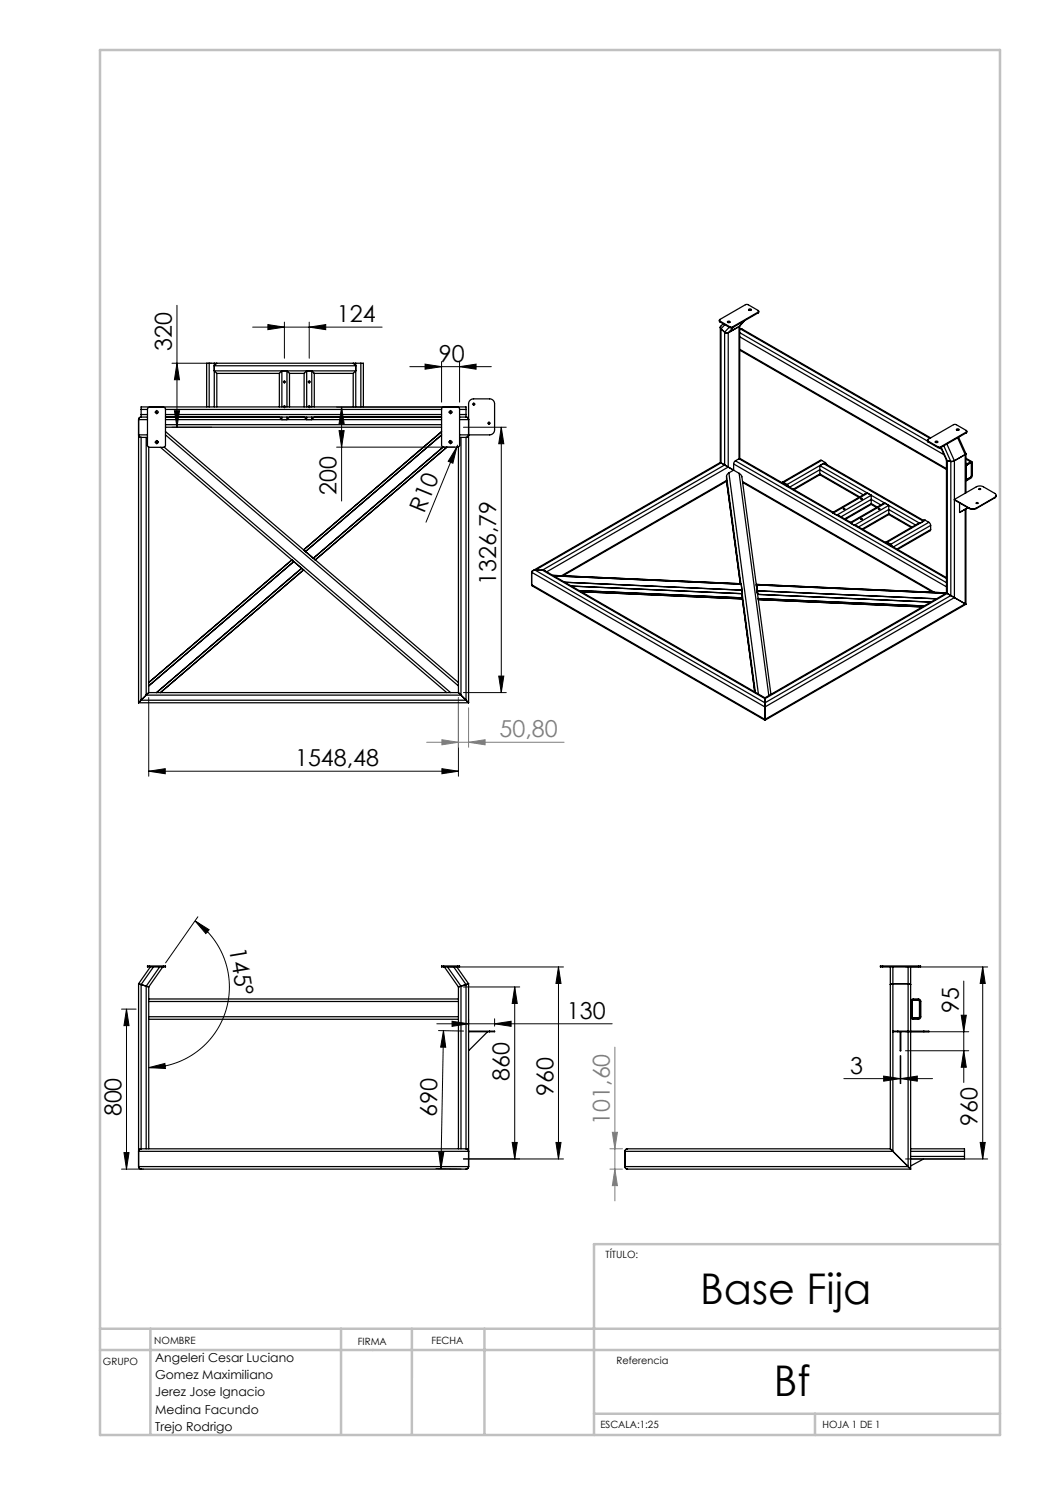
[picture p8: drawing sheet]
<svg xmlns="http://www.w3.org/2000/svg" width="210mm" height="297mm" viewBox="0 0 210 297" stroke-linecap="round" stroke-linejoin="round" font-family="sans-serif">
<g fill="none" stroke="#000" stroke-width=".2">
<path d="M34.4 72.6h8M35.4 61.1v24.3M35.4 72.6l.5 3.3h-1zM50.5 65.4h25.9M53.6 64.9l3.3 .5-3.3 .5zM56.8 76.4h.2M56.9 76.3v.2M56.9 64.4v7.2M61.7 76.4h.2M61.8 76.3v.2M61.8 65.4l3.3-.5v1zM61.8 64.4v7.2"/>
<path d="M82 73.3h16.3M85 72.8l3.3 .5-3.3 .5zM88.3 72.3v8.1M91.9 73.3l3.3-.5v1zM91.9 72.3v8.1M31.3 82.4h.2M31.3 88.4h.2M31.4 82.3v.2M31.4 88.3v.2M34.4 85.4h8M34.9 82.1h1l-.5 3.3zM56.8 81.3h.2"/>
<path d="M56.9 81.2v.2M61.7 81.3h.2M61.8 81.2v.2M67.3 89.4h23.6M67.3 81.4h23.6M67.8 86.1h1l-.5 3.3zM68.3 81.4l.5 3.3h-1zM68.3 81.4v18.8M90 82.4h.2M90 88.4h.2M90.1 82.3v.2M90.1 88.3v.2"/>
<path d="M91.4 89.4l-.8 3.2-1-.3zM91.5 89l-6.3 15.4M92.7 85.4h8.6M94.7 80.8h.2M94.8 80.7v.2M97.7 84.6h.2M97.8 84.5v.2M100.3 85.4l.5 3.3h-1.1zM100.3 85.4v53.1M29.7 139.5v15.7M91.7 139.5v15.7M92.7 138.5h8.6"/>
<path d="M99.7 135.2h1.1l-.5 3.3zM29.7 154.2l3.3-.5v1.1zM29.7 154.2h62M88.4 153.7l3.3 .5-3.3 .6zM39 184.2l2.8 1.7-.6 .8zM39 184.2a16.1 16.1 0 0 1 6.1 18 16.1 16.1 0 0 1-15.4 11.3M39.6 183.4l-6.5 9.2M89.9 193.4h22.8M92.7 197.4h11.2M102.9 197.4l.6 3.3h-1.1zM102.9 197.4v34.4M111.7 193.4v38.4"/>
<path d="M111.7 193.4l.5 3.3h-1zM181.1 193.4h16.4M192.8 196.2v20.3M196.5 193.4v38.4M196.5 193.4l.5 3.3h-1zM24.3 201.8h2.9M25.3 201.8v32M25.3 201.8l.5 3.3h-1zM29.7 213.5l3.3-.8 .1 1zM87.4 204.8h35M87.7 206.1l5 .1M88.7 206.1l.4 3.3h-1z"/>
<path d="M88.7 206.1l-.5 27.6M90.4 204.3l3.3 .5-3.3 .5zM93.7 203.8v1.4M98.9 204.8l3.3-.5v1zM98.9 203.8v1.4M168.8 215.7h17.7M176.7 215.2l3.3 .5-3.3 .5zM180 211.1v5.6M180.2 215.7l3.3-.5v1zM180.2 211.1v5.6M181.1 206.3h12.7M181.1 210.1h12.7"/>
<path d="M192.2 203h1.1l-.5 3.3zM192.8 210.1l.5 3.4h-1.1zM24.3 233.8h4.4M24.8 230.5h1l-.5 3.3zM87.2 233.7l5 .1M87.7 230.4h1.1l-.6 3.3zM92.7 231.8h20M102.4 228.5h1.1l-.6 3.3zM111.2 228.5h1l-.5 3.3zM181.1 231.8h16.4M196 228.5h1l-.5 3.3z"/>
</g>
<path d="M91.7 139.5v10M85.3 148.5h27.5M88.4 147.9l3.3 .6-3.3 .5zM93.7 148.5l3.3-.6v1.1zM93.7 141.6v7.9M123 209.4v30.8M122 229.8h2.5M122 233.8h2.5M122.5 226.5h1l-.5 3.3zM123 233.8l.5 3.3h-1z" fill="none" stroke="#808080" stroke-width=".2"/>
<g fill="none" stroke="#000" stroke-width=".2" stroke-dasharray="15.2 1.3 1.3 1.3">
<path d="M56.7 76.4h-.1M56.9 76.2v-.1M56.9 76.6h.1M57.1 76.4h.1M61.6 76.4h.1M61.8 76.2v-.1M61.8 76.6h.1M62 76.4h.1M31.2 82.4h-.2M31.2 88.4h-.2M31.4 82.2v-.1M31.4 82.6v.2"/>
<path d="M31.4 88.2v-.1M31.4 88.6v.2M31.6 82.4h.1M31.6 88.4h.1M56.7 81.3h-.1M56.9 81.1h.1M56.9 81.5v.1M57.1 81.3h.1M61.6 81.3h.1M61.8 81.1h.1M61.8 81.5v.1M62 81.3h.1"/>
<path d="M89.9 88.4h-.2M89.9 82.4h-.2M90.1 88.2v-.1M90.1 88.6v.2M90.1 82.2v-.1M90.1 82.6v.2M90.3 88.4h.2M90.3 82.4h.2M94.6 80.8h-.1M94.8 80.6h.1M94.8 81v.1M95 80.8h.1"/>
<path d="M97.6 84.6h-.1M97.8 84.4h.1M97.8 84.8v.1M98 84.6h.1"/>
</g>
<path d="M20 10h180v277h-180zM200 248.8h-81.2v38.2M20 265.8h180M20 270h180M30.1 265.8v21.1M68.2 265.8v21.1M82.4 265.8v21.1M96.9 265.8v21.1M118.8 282.8h81.2M163 282.8v4.2" fill="none" stroke="#c0c0c0" stroke-width=".5"/>
<g fill="#000">
<path d="M91.4 89.4l-.8 3.2-1-.3z"/>
<path d="M53.6 64.9l3.3 .5-3.3 .5zM61.8 65.4l3.3-.5v1zM85 72.8l3.3 .5-3.3 .5zM91.9 73.3l3.3-.5v1z"/>
<path d="M34.9 82.1h1l-.5 3.3zM35.4 72.6l.5 3.3h-1z"/>
<path d="M100.3 85.4l.5 3.3h-1.1zM99.7 135.2h1.1l-.5 3.3z"/>
<path d="M29.7 154.2l3.3-.5v1.1zM88.4 153.7l3.3 .5-3.3 .6z"/>
<path d="M39 184.2l2.2 2.5 .6-.8zM29.7 213.5l3.4 .2-.1-1z"/>
<path d="M111.7 193.4l.5 3.3h-1zM111.2 228.5h1l-.5 3.3zM25.3 201.8l.5 3.3h-1zM24.8 230.5h1l-.5 3.3zM192.2 203h1.1l-.5 3.3zM192.8 210.1l.5 3.4h-1.1z"/>
<path d="M196.5 193.4l.5 3.3h-1zM196 228.5h1l-.5 3.3z"/>
<path d="M88.7 206.1l.4 3.3h-1zM87.7 230.4h1.1l-.6 3.3z"/>
<path d="M98.9 204.8l3.3-.5v1zM90.4 204.3l3.3 .5-3.3 .5z"/>
<path d="M176.7 215.2l3.3 .5-3.3 .5zM180.2 215.7l3.3-.5v1z"/>
<path d="M102.4 228.5h1.1l-.6 3.3zM102.9 197.4l.6 3.3h-1.1zM67.8 86.1h1l-.5 3.3zM68.3 81.4l.5 3.3h-1z"/>
</g>
<g fill="#808080">
<path d="M93.7 148.5l3.3-.6v1.1zM88.4 147.9l3.3 .6-3.3 .5z"/>
<path d="M122.5 226.5h1l-.5 3.3zM123 233.8l.5 3.3h-1z"/>
</g>
<g fill="none" stroke="#000" stroke-width=".25">
<path d="M41.8 72.6h-.5v8.8M41.8 72.6h1.1M41.8 72.6v8.8M42.9 72.6h.5M42.9 72.6v8.8M43.4 72.6l-.5 .6h28.3l-.6-.6M43.4 74.7l-.5-.5h28.3l-.6 .5M43.4 74.7v6.7M43.4 72.6h27.2M43.4 74.7h12.5M55.9 74.7l.5-.5v7.2M55.9 74.7v6.7"/>
<path d="M57.9 74.7l-.5-.5v7.2M57.9 74.7h2.9M57.9 74.7v6.7M60.8 74.7l.5-.5v7.2M60.8 74.7v6.7M62.9 74.7l-.5-.5v7.2M62.9 74.7h7.7M62.9 74.7v6.7M70.6 72.6h.6M70.6 74.7v6.7M71.2 72.6h1M71.2 72.6v8.8"/>
<path d="M72.2 72.6h.5v8.8M72.2 72.6v8.8M143.9 64.1l.1 .3M144 64.2l2 1.2M144 64.2v.2M144 64.4l2 1.1M144.1 65.5v27M144.2 65.8l.7 .6M144.2 65.8v26.8M144.6 64.7l-.5 .7 .1 .4M144.9 66.4l.4 .2h.3M144.9 66.4v26.6"/>
<path d="M145 64.9l-.8 .9M145.5 64.5h.5M145.5 64.3l.1-.1a.23 .23 0 0 1 .4 0 .23 .23 0 0 1-.1 .4 .23 .23 0 0 1-.3-.1zM145.6 66.6v26.8M145.8 65.4l-.9 1M146 65.4h.5M146 65.5h.5M146 65.4v.1M146.5 65.4v.1M146.7 65.4l-1.1 1.2M147.8 65.3l-2.2 1.3M147.8 65.3v26.4"/>
<path d="M147.9 65.2v26.5M147.9 70l41.4 23.9M147.9 66.5l37.6 21.7M147.9 67.4l40.9 23.6M147.9 69.9l41.4 23.8M148.2 65.8h.2l37.7 21.8M148.2 65.8l-.3 .1M148.2 65.8l37.8 21.9M148.9 64.2l-1.1 1.1M148.9 64.1l-1.1 1.2M149.8 62h.4M149.8 61.8h.1a.23 .23 0 0 1 .3 0 .23 .23 0 0 1 0 .3 .23 .23 0 0 1-.3 0z"/>
<path d="M151.6 62.4l.1-.1-.1-.2-2-1.2h-.4l-5.2 3-.1 .2 .1 .1M151.6 62.4l-5.1 3M151.6 62.4v.2M151.6 62.6l-5.1 2.9M151.7 62.3l-.1 .3M27.7 83.9v56.7M27.7 83.9h1.8M28.2 83.4l-.3 .1-.2 .4M28.2 81.9v-.5h65v.5M28.2 82.9v.5M28.2 81.9v1M28.2 87.5v52.5"/>
<path d="M28.2 83.4h1.3M28.2 87.5h1.3M28.2 82.9h1.3M28.2 81.9h1.3M29.2 87.5v51.5M29.5 87h-1.8l.2 .4 .3 .1M29.6 81.6l.3-.1h2.8l.4 .2v7.4l-.3 .3-2.9 .1-.4-.3v-7.3zM29.7 89.4v49.1M31.3 88.2l.3 .2M32.1 89.5l26.3 22.5M32.8 89.4l57.3 49.1M33.1 83.4h55.2"/>
<path d="M33.1 85.4h55.2M33.1 83.9h55.2M33.1 86.3l27.6 23.7M33.1 84.9h55.2M33.1 82.9h55.2M33.1 81.9h55.2M33.1 87l58.6 50.2M41.3 83.4h.5M41.3 83.4h.1M41.8 83.4h.1M42.9 83.4h.5M42.9 83.4h.1"/>
<path d="M43.4 83.4h.1M55.9 83.4h.1M55.9 83.4l.5 .5v-.5M56.7 81.4l.2-.2 .1 .2M57.4 83.4v.5l.5-.5M57.9 83.4h.1M60.8 83.4l.5 .5v-.5M60.8 83.4h.1M61.7 81.4l.1-.2 .2 .2M62.4 83.4v.5l.5-.5M62.9 83.4h.1M70.6 83.4h.6"/>
<path d="M70.6 83.4h.1M71.2 83.4h.1M72.2 83.4h.5M72.2 83.4h.1M72.7 83.4h.1M88.3 86.3l-27.6 23.7M88.3 87l-27.2 23.3M88.4 81.5l.3-.1h2.8l.4 .3v7.3l-.2 .4h-3l-.4-.2v-7.4zM88.6 89.4l-25.9 22.2M89.4 89.4l-26.3 22.6M90.1 88.2l-.2 .2M91.7 89.4v49.1"/>
<path d="M91.9 87h6l.8-.4 .2-.6v-5.2l-.3-.8-.6-.2h-3.4l-.5 .2-.4 .7v59.9M91.9 83.4h1.3M91.9 87.5h1.3M91.9 82.9h1.3M91.9 81.9h1.3M92.2 87.5v51.5M93.2 83.4l.4 .2 .1 .3h-1.8M93.2 82.9v.5M93.2 81.9v1M93.2 87.5v52.5M93.7 87l-.1 .3-.4 .2M144.1 92.5l.1 .1"/>
<path d="M144.1 92.5l-37.6 21.7M144.2 92.6l.7 .4M144.2 92.6l-37.2 21.4M144.9 93l.7 .4M144.9 93l-36.4 21M145.3 96.1l2.8 20.6M145.3 95.3v.8M145.3 96.1h.1M145.3 96.1l-33 19.1M145.3 95.3l2.9 21.4M145.3 96.3l-32.7 18.9M145.6 93.4l2.2 1.3"/>
<path d="M145.6 93.4l-36.3 21M145.8 94.6l-.5 .7M145.8 94.6l5.9 44.2M146.7 92.8v1.2l-.9 .6M146.7 92.8l42.6 24.6M147.1 92.2l-.4 .6M147.1 92.2l42.2 24.3M147.8 91.7h.3l18.5 10.7M147.8 91.7l-.7 .5M147.8 91.7l41.5 24M147.8 94.7l.6 .7 5.8 43.5M147.8 94.7l6 44.4"/>
<path d="M148.5 96.3l38.4 22.2M148.5 96.5l38.1 22M156.6 96.7h.1M156.7 96.5h-.3M156.7 96.7l.7 .4M156.7 96.5l.7 .4M156.7 96.7h.1M157.4 96.9l.4 .4M157.4 97.1l.1 .1M157.4 97.1h.1M164 93.1v.8M164 94.8v.2"/>
<path d="M164 95l-5.2 2.9M164 95l7.8 4.5M164 93.1l20 11.6M164 93.9v.9M164 93.9l-6.1 3.5M164 94.8l-5.3 3M164 93.9l8.7 5.1M164 94.8l7.9 4.6M164.3 92.1h-.2l-7.6 4.4M164.3 92.1l-7.6 4.4M164.3 92.1l.7 .4M164.7 92.7l.5 .1 19.5 11.3"/>
<path d="M164.7 92.7l-.7 .4M164.7 92.7l20 11.6M165 92.5l.4 .4M165 92.5l-7.6 4.4M174.2 99.9v-.8l-6.9 3.9 .5 .1 2.3 1.4M174.2 99.9v.8M174.2 99.9l2 1.1M174.2 99.9l-6 3.5M185.5 88.2l.1 .2M185.5 88v.2M185.6 88.2l2 1.2M185.6 88.2v.2"/>
<path d="M185.6 88.4l2 1.1M187.1 88.5h.4M187.1 88.3l.1-.1a.23 .23 0 0 1 .3 0 .23 .23 0 0 1 0 .4 .23 .23 0 0 1-.3-.1zM187.2 88.4l.2 .1M187.6 89.4h.6M187.6 89.5h.6M187.6 89.4v.1M187.9 89.6l.4 .2M188.2 89.4v.1M188.2 89.5l1.1 2.5M188.2 89.5l1.2 2.6M188.8 89.2l1.4 3.1"/>
<path d="M189.3 92v26.6M189.3 92l.1 .1M189.4 88.8l1.5 3.4M189.4 92.1l.8 .2M189.4 92.1v26.6M190.2 92.3v26.8M190.9 92.2l-.7 .1M190.9 92.2v27.3M190.9 100l2.9 1.7M191.3 86h.5M191.3 85.8h.1a.23 .23 0 0 1 .3 0 .23 .23 0 0 1 0 .3 .23 .23 0 0 1-.3 0zM191.5 87.6l1.5 3.3"/>
<path d="M191.7 87.5l1.5 3.2-.2 .2M193 90.9l-2.1 1.3M193 90.9v7.7M193.2 90.7v7.9M193.2 91.6l1.2 .7M193.2 92.6l.2 .2M193.2 91.8l.9 .6M193.2 93.3l.2-.3 .9-.4v2.6l-.9 .7-.2-.1M193.2 86.4l.2-.2-.2-.1-1.9-1.2h-.5l-5.2 3-.1 .1 .1 .2M193.2 86.4l-5 3M193.2 86.4v.2M193.2 86.6l-5 2.9"/>
<path d="M193.4 86.2l-.2 .4M193.4 92.8l-.2 .2M194.1 92.4l.2-.1 .2 .2v2.7l-.3 .4-1 .5M194.1 92.4l-.7 .4M195.8 97.7a.16 .16 0 0 1 .3 0 .16 .16 0 0 1 0 .3 .16 .16 0 0 1-.3-.1zM196.1 97.8v.1M196.1 97.8l-.3 .1M198.9 99.5l.3-.4-.2-.4-2.4-1.4-.7-.1-.6 .2-4.4 2.5 2.9 1.7M198.9 99.5l-3.6 2.1M198.9 99.5v.1M198.9 99.6l-3.6 2.1M199.2 99.1l-.3 .5"/>
<path d="M58.4 112l.4 .3M58.4 112l-28.7 24.5M58.8 112.3l1.5 1.4M58.8 112.3l-29.1 24.9M60.3 113.7l.4 .3M60.3 113.7l-29 24.8M60.7 110l.4 .3M60.7 114l28.6 24.5M60.7 114l-28.6 24.5M61.1 110.3l1.6 1.3M62.7 111.6l.4 .4M63.1 112l28.6 24.5"/>
<path d="M106.3 116.9l.2 .3 46.5 26.9M106.3 114.5v2.4M106.3 114.5l46.7 26.9M106.3 116.9l46.7 27M107 114l-.5 .2-.2 .3M107 114h1.5M107 114l46 26.6M108.5 114l.5 .2 44 25.4M108.5 114l44.5 25.7M110.6 115.1l37.6 1.7M110.8 115.2l37.4 1.6M113 116.5l35.4 1.5"/>
<path d="M114.3 117.2l34.1 1.5M115.8 118.1l32.6 1.5M116.2 118.4l32.2 1.4v-.2M148.2 116.8l.2 1.2M148.4 118v.7M148.4 119.6l2.6 18.8M148.4 118.7v.9M148.4 118.7l2.7 19.8M151.3 116.9l38 1.7M151.3 117.2h.1M151.3 117v.1M151.3 117l.2 1.7"/>
<path d="M151.3 117l37.9 1.7M151.4 118.1h.1M151.5 118.4h.1M151.5 118.9v-.7l35.8 1.6M151.5 118.9l34.7 1.5M151.6 119.7l33.2 1.5M151.7 119.9l32.8 1.5M166.6 102.4l6.4-3.6 .5-.2-6.9 4zM170.1 104.5l6.4-3.7 .5-.1-6.9 3.9zM174.2 100.7v.2M174.2 100.9l1.1 .6M174.2 100.9l-5.1 3"/>
<path d="M174.2 100.7l1.2 .7M174.2 100.7l-5.3 3.1M177.3 108.6l.1 .1M177.4 108.4l-.3 .1M177.4 108.4l.8 .5M177.8 101.9v-.8l-6.9 4 .5 .1 17.9 10.3M177.8 102.7v.2M177.8 102.9l4.4 2.6M177.8 102.9l-5.2 3M177.8 101.9l-6.1 3.5M177.8 101.9v.8M177.8 101.9l5.3 3.1"/>
<path d="M177.8 102.7l4.6 2.7M177.8 102.7l-5.4 3.1M178.1 109.1l.2 .1M178.2 108.9l.3 .4M184 104.7l-.5 .1-6.3 3.6M184.7 104.1v.2M184.7 104.3l-.7 .4M185.1 104l-.4 .1M185.1 104l.7 .5M185.1 104l-7.7 4.4M185.8 104.5l.3 .6M185.8 104.5l-7.6 4.4"/>
<path d="M186.1 105.9l-.1 .2-6.5 3.8M186.1 105.1v.8M186.1 105.1l-7.4 4.3M186.1 105.9l-6.7 3.9M189.3 118.6l.1 .1M189.3 118.6l-36.3 21M189.4 118.7l.8 .4M189.4 118.7l-36.4 21M190.2 119.1l.7 .4M190.2 119.1l-37.2 21.5M190.9 119.5l2.1 1.3M190.9 119.5l-37.9 21.9"/>
<path d="M191.9 100.6v1.9M192 102.4l-.1 .1M193 101.8v19M193.2 101.8v19.1M193.6 101.5l-1.7 1M193.8 101.6l.7 .2 .8-.2M193.8 101.7l.7 .2 .8-.2M193.8 101.6v.1M195.3 101.6v.1M195.3 100.5a.16 .16 0 0 1 .3 0 .16 .16 0 0 1-.1 .3 .16 .16 0 0 1-.2-.1zM195.5 100.6l.1 .1M195.5 100.6l-.2 .1"/>
<path d="M29.2 139l-1 1M29.2 139h63M29.7 138.5l-.5 .5M29.7 138.5h62M91.7 138.5l.5 .5M92.2 139l1 1M153 139.6v.1M153 139.7v.9M193 120.8l.2 .1M193 120.8l-40 23.1M193.2 120.9l-40.2 23.2M27.7 140.6h66"/>
<path d="M28.2 140l-.5 .6M28.2 140h65M93.2 140l.5 .6M153 140.6v.8M153 143.9v.2M153 141.4v2.5M27.7 196.8l.5 .1M27.7 196.8v36.5M28.2 196.9l1 .3M28.2 196.9v32.9M29.2 197.2l.5 .2M29.2 197.2v32.6"/>
<path d="M29.7 197.4v32.4M29.7 199.8h62M29.9 193.2h-.4v.2h.4M29.9 193.4h2.8M29.9 193.2h2.8M29.9 193.2v.2M30.1 193.4l-2.4 3.4M30.7 193.4l-2.5 3.5M31.9 193.4l-2.7 3.8M32.5 193.4l-2.8 4M32.7 193.2h.4v.2h-.4M32.7 193.2v.2"/>
<path d="M88.7 193.2h-.4v.2h.4M88.7 193.2v.2M88.7 193.4h2.8M88.7 193.2h2.8M88.9 193.4l2.8 4M89.5 193.4l2.7 3.8M90.7 193.4l2.5 3.5M91.4 193.4l2.3 3.4M91.5 193.2h.4v.2h-.4M91.5 193.2v.2M91.7 197.4v32.4M92.2 197.2l-.5 .2"/>
<path d="M92.2 197.2v32.6M93.2 196.9l-1 .3M93.2 196.9v32.9M93.7 196.8l-.5 .1M93.7 196.8v36.5M176.1 193.2h.1M176.1 193.4h.1M176.1 193.2v.2M176.1 193.4h.4M176.1 193.2h.4M176.5 193.4h7.2M176.5 193.2h7.2"/>
<path d="M176.5 193.2v.2M178.1 196.9l.5-.1h3.1l.4 .1M178.1 193.4v36.4M178.6 193.4v36.9M181.6 193.4v12.8M182.1 193.4v12.8M183.7 193.2h.4v.2h-.4M183.7 193.2v.2M29.7 203.9h62M29.7 203.3h62M29.7 200.3h62M93.7 206.3h4.2"/>
<path d="M93.7 206.2h4.2M97.5 206.3l-3.8 3.8M97.9 206.2h1v.1h-1M97.9 206.2v.1M178.6 206.2h1M178.6 206.3h1M179.6 206.3h5.2M179.6 206.2h5.2M179.6 206.2v.1M180 206.3v3.8h.2v-3.8M181.6 206.3v27M182.1 200.3l.2-.4 .3-.1h1.2l.4 .5-.1 3.3-.4 .2h-1.1l-.4-.1-.1-.4"/>
<path d="M182.1 206.3v27.5M182.5 200.1l1.2-.1 .2 .2v3.1l-.1 .3h-1.2l-.2-.2zM184.8 206.2h1v.1h-1M184.8 206.2v.1M27.7 233.3l.2 .4 .3 .1h65l.3-.1 .2-.4M27.7 233.3h66M28.2 229.8l-.4 .1-.1 .4h66l-.1-.4-.4-.1M28.2 229.8h65M125 233.3l.2 .4 .3 .1h56.6M125 230.3h53.6M125 233.3h56.6M125 230.3v3"/>
<path d="M178.1 229.8h-52.6l-.4 .1-.1 .4M178.1 229.8l.5 .5M178.6 230.3l3 3M181.6 233.3l.5 .5M182.1 229.8h10.8v.5M182.1 230.3h10.8M182.1 231.3h10.8M184.7 231.8l-2.6 1.4M192.9 231.3v.5h-10.8M192.9 230.3v1"/>
<circle cx="56.9" cy="76.4" r=".17"/>
<circle cx="61.8" cy="76.4" r=".17"/>
<circle cx="31.4" cy="82.4" r=".27"/>
<circle cx="31.4" cy="88.4" r=".27"/>
<circle cx="90.1" cy="82.4" r=".27"/>
<circle cx="90.1" cy="88.4" r=".27"/>
<circle cx="94.8" cy="80.8" r=".18"/>
<circle cx="97.8" cy="84.6" r=".18"/>
<circle cx="172.3" cy="99.8" r=".14"/>
<circle cx="168.8" cy="101.8" r=".14"/>
<circle cx="172.3" cy="103.8" r=".14"/>
<circle cx="175.9" cy="101.8" r=".14"/>
</g>
<g font-size="8.5">
<text x="140" y="260.8">Base Fija</text>
<text x="154.8" y="279.3">Bf</text>
</g>
<g font-size="4.7">
<text x="67.4" y="64.4">124</text>
<text x="34.4" y="70.1" transform="rotate(-90 34.4 70.1)">320</text>
<text x="87.8" y="72.3">90</text>
<text x="67.3" y="98.9" transform="rotate(-90 67.3 98.9)">200</text>
<text x="84.8" y="102.9" transform="rotate(-68 84.8 102.9)">R10</text>
<text x="99.2" y="117" transform="rotate(-90 99.2 117)">1326,79</text>
<text x="59" y="153.2">1548,48</text>
<text x="45.9" y="189.8" transform="rotate(80 45.9 189.8)">145°</text>
<text x="113.4" y="203.7">130</text>
<text x="191.7" y="202.7" transform="rotate(-90 191.7 202.7)">95</text>
<text x="170.1" y="214.7">3</text>
<text x="101.9" y="216.2" transform="rotate(-90 101.9 216.2)">860</text>
<text x="110.7" y="219.3" transform="rotate(-90 110.7 219.3)">960</text>
<text x="24.3" y="223.3" transform="rotate(-90 24.3 223.3)">800</text>
<text x="87.4" y="223.3" transform="rotate(-89 87.4 223.3)">690</text>
<text x="195.5" y="225.2" transform="rotate(-90 195.5 225.2)">960</text>
</g>
<g font-size="4.7" fill="#808080">
<text x="99.9" y="147.4">50,80</text>
<text x="122" y="224.9" transform="rotate(-90 122 224.9)">101,60</text>
</g>
<g font-size="2.5">
<text x="31" y="272.3">Angeleri Cesar Luciano</text>
<text x="31" y="275.8">Gomez Maximiliano</text>
<text x="31" y="279.3">Jerez Jose Ignacio</text>
<text x="31" y="282.8">Medina Facundo</text>
<text x="31" y="286.2">Trejo Rodrigo</text>
</g>
<g font-size="2">
<text x="121.1" y="251.5">TÍTULO:</text>
<text x="30.9" y="268.8">NOMBRE</text>
<text x="71.6" y="269">FIRMA</text>
<text x="86.3" y="268.7">FECHA</text>
<text x="20.6" y="273">GRUPO</text>
<text x="123.3" y="272.9">Referencia</text>
<text x="120.1" y="285.6">ESCALA:1:25</text>
<text x="164.5" y="285.6">HOJA 1 DE 1</text>
</g>
</svg>
